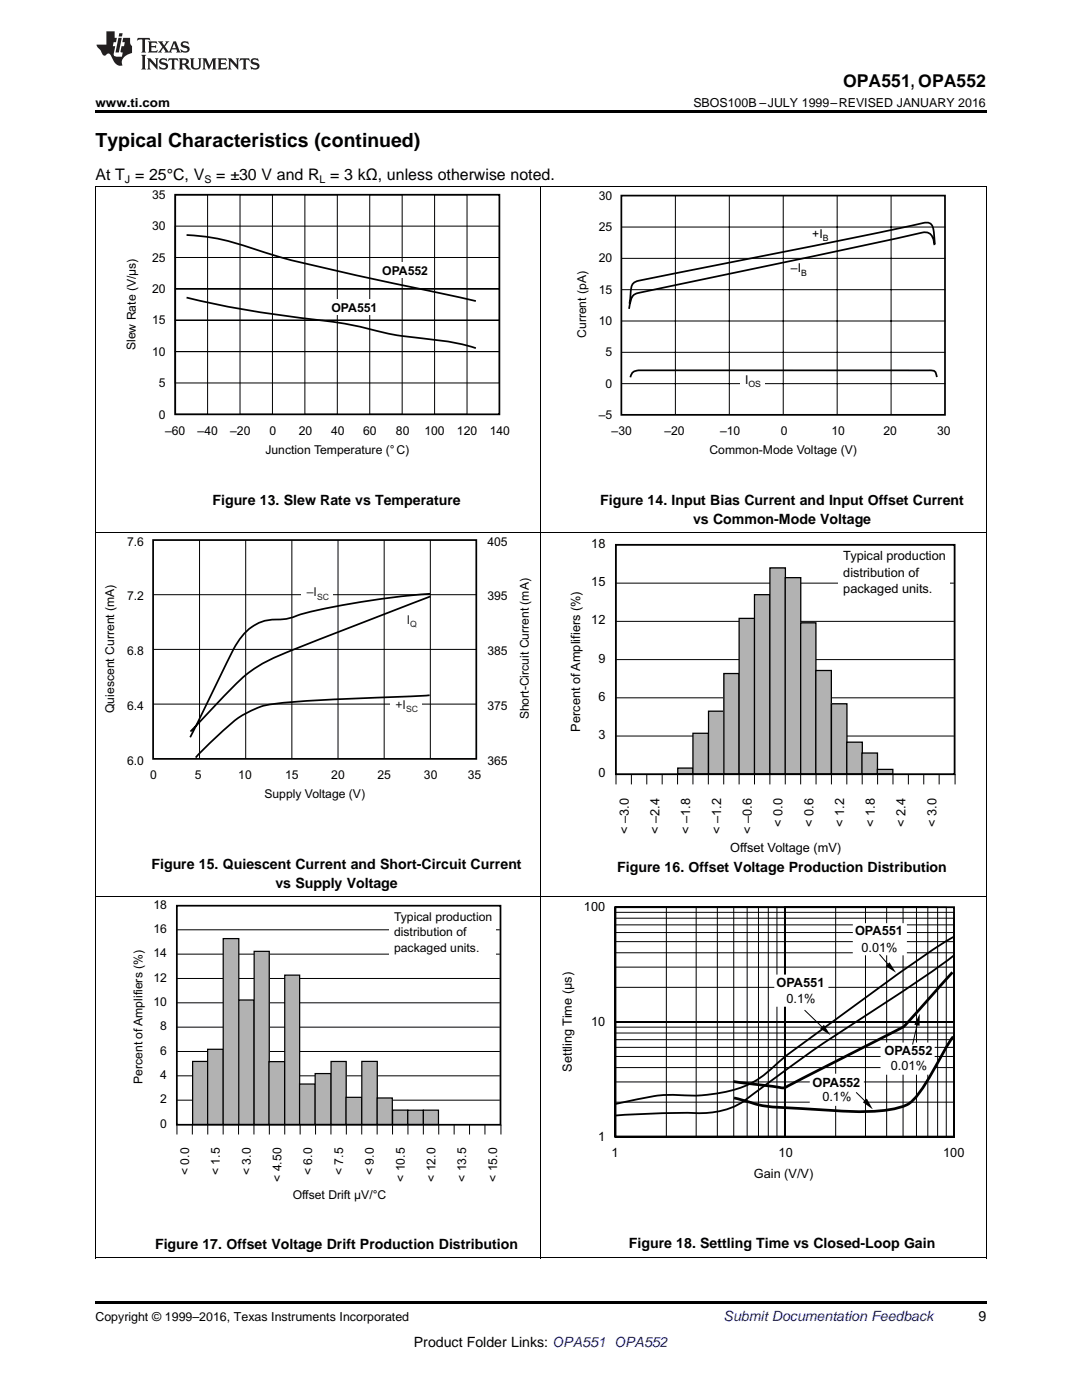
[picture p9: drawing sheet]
<svg xmlns="http://www.w3.org/2000/svg" width="216mm" height="279mm" viewBox="0 0 216 279" stroke-linecap="round" stroke-linejoin="round" font-family="sans-serif">
<path d="M19 259.7h177.8v.5h-177.8z" fill="#000"/>
<path d="M19.1 178.9v72.2M107.9 178.9v72.2M196.8 178.9v72.2M35.3 185.6h64.4M35.3 190.4h64.4M35.3 195.3h64.4M35.3 200.1h64.4M35.3 205h64.4M35.3 209.8h64.4M35.3 214.7h64.4M35.3 219.6h64.4M19 251.1h177.8" fill="none" stroke="#000" stroke-width=".2"/>
<path d="M38.4 211.8h3v12.6h-3z" fill="#b2b2b2"/>
<path d="M38.4 211.8h3v12.6h-3z" fill="none" stroke="#000" stroke-width=".24"/>
<path d="M41.4 209.4h3.1v15h-3.1z" fill="#b2b2b2"/>
<path d="M41.4 209.4h3.1v15h-3.1z" fill="none" stroke="#000" stroke-width=".24"/>
<path d="M44.5 187.3h3.2v37.1h-3.2z" fill="#b2b2b2"/>
<path d="M44.5 187.3h3.2v37.1h-3.2z" fill="none" stroke="#000" stroke-width=".24"/>
<path d="M47.6 199.6h3.1v24.8h-3.1z" fill="#b2b2b2"/>
<path d="M47.6 199.6h3.1v24.8h-3.1z" fill="none" stroke="#000" stroke-width=".24"/>
<path d="M50.7 189.9h3v34.5h-3z" fill="#b2b2b2"/>
<path d="M50.7 189.9h3v34.5h-3z" fill="none" stroke="#000" stroke-width=".24"/>
<path d="M53.7 211.9h3.1v12.5h-3.1z" fill="#b2b2b2"/>
<path d="M53.7 211.9h3.1v12.5h-3.1z" fill="none" stroke="#000" stroke-width=".24"/>
<path d="M56.8 194.6h3v29.8h-3z" fill="#b2b2b2"/>
<path d="M56.8 194.6h3v29.8h-3z" fill="none" stroke="#000" stroke-width=".24"/>
<path d="M59.8 216.3h3.1v8.1h-3.1z" fill="#b2b2b2"/>
<path d="M59.8 216.3h3.1v8.1h-3.1z" fill="none" stroke="#000" stroke-width=".24"/>
<path d="M62.9 214.3h3.2v10.1h-3.2z" fill="#b2b2b2"/>
<path d="M62.9 214.3h3.2v10.1h-3.2z" fill="none" stroke="#000" stroke-width=".24"/>
<path d="M66.1 211.8h3v12.6h-3z" fill="#b2b2b2"/>
<path d="M66.1 211.8h3v12.6h-3z" fill="none" stroke="#000" stroke-width=".24"/>
<path d="M69.1 219h3.1v5.4h-3.1z" fill="#b2b2b2"/>
<path d="M69.1 219h3.1v5.4h-3.1z" fill="none" stroke="#000" stroke-width=".24"/>
<path d="M72.2 211.8h3.1v12.6h-3.1z" fill="#b2b2b2"/>
<path d="M72.2 211.8h3.1v12.6h-3.1z" fill="none" stroke="#000" stroke-width=".24"/>
<path d="M75.3 219.1h3v5.3h-3z" fill="#b2b2b2"/>
<path d="M75.3 219.1h3v5.3h-3z" fill="none" stroke="#000" stroke-width=".24"/>
<path d="M78.3 221.5h3.1v2.9h-3.1z" fill="#b2b2b2"/>
<path d="M78.3 221.5h3.1v2.9h-3.1z" fill="none" stroke="#000" stroke-width=".24"/>
<path d="M81.4 221.6h3.1v2.8h-3.1z" fill="#b2b2b2"/>
<path d="M81.4 221.6h3.1v2.8h-3.1z" fill="none" stroke="#000" stroke-width=".24"/>
<path d="M84.5 221.6h3v2.8h-3z" fill="#b2b2b2"/>
<path d="M84.5 221.6h3v2.8h-3z" fill="none" stroke="#000" stroke-width=".24"/>
<g fill="none" stroke="#000" stroke-width=".2">
<path d="M35.3 224.4v2M38.4 224.4v2M41.5 224.4v2M44.5 224.4v2M47.6 224.4v2M50.7 224.4v2M53.7 224.4v2M56.8 224.4v2M59.9 224.4v2M63 224.4v2M66 224.4v2M69.1 224.4v2"/>
<path d="M72.2 224.4v2M75.3 224.4v2M78.3 224.4v2M81.4 224.4v2M84.5 224.4v2M87.5 224.4v2M90.6 224.4v2M93.7 224.4v2M96.8 224.4v2M100 224.4v2"/>
</g>
<path d="M35.3 180.8h64.6v43.7h-64.6z" fill="none" stroke="#000" stroke-width=".35"/>
<path d="M77.8 181.6h21.1v10.3h-21.1z" fill="#fff"/>
<path d="M122.8 181.1h67.6v45.7h-67.6z" fill="none" stroke="#000" stroke-width=".36"/>
<g fill="none" stroke="#000" stroke-width=".2">
<path d="M122.8 182.1h67.6v21.8h-67.6zM122.8 183.2h67.6v20.7h-67.6zM122.8 184.6h67.6v19.3h-67.6zM122.8 186.1h67.6v17.8h-67.6zM122.8 187.9h67.6v16h-67.6zM122.8 190.1h67.6v13.8h-67.6zM122.8 193h67.6v10.9h-67.6zM122.8 197h67.6v6.9h-67.6zM122.8 181.1h32.2v45.7h-32.2zM122.8 181.1h30.5v45.7h-30.5zM122.8 181.1h28.5v45.7h-28.5zM122.8 181.1h26.3v45.7h-26.3z"/>
<path d="M122.8 181.1h23.6v45.7h-23.6zM122.8 181.1h20.3v45.7h-20.3zM122.8 181.1h16.1v45.7h-16.1zM122.8 181.1h10.2v45.7h-10.2zM156.6 181.1h32.2v45.7h-32.2zM156.6 181.1h30.5v45.7h-30.5zM156.6 181.1h28.5v45.7h-28.5zM156.6 181.1h26.3v45.7h-26.3zM156.6 181.1h23.6v45.7h-23.6zM156.6 181.1h20.3v45.7h-20.3zM156.6 181.1h16.1v45.7h-16.1zM156.6 181.1h10.1v45.7h-10.1z"/>
<path d="M122.8 205h67.6v21.9h-67.6zM122.8 206.2h67.6v20.7h-67.6zM122.8 207.5h67.6v19.4h-67.6zM122.8 209h67.6v17.9h-67.6zM122.8 210.8h67.6v16.1h-67.6zM122.8 213.1h67.6v13.8h-67.6zM122.8 215.9h67.6v11h-67.6zM122.8 220h67.6v6.9h-67.6z"/>
</g>
<path d="M122.8 181.1h33.8v45.7h-33.8zM122.8 203.9h67.6v23h-67.6z" fill="none" stroke="#000" stroke-width=".29"/>
<g fill="#fff">
<path d="M154.5 194.5h10.8v6.4h-10.8z"/>
<path d="M175.7 208.1h10.8v6.4h-10.8z"/>
<path d="M161.6 214.3h10.8v6.4h-10.8z"/>
</g>
<path d="M190.4 190.7a464.8 464.8 0 0 1-25 16.8l-3.4 2.3-10.8 7.9a18.4 18.4 0 0 1-7.2 4 25.6 25.6 0 0 1-7.4 .4l-6.2 .1-7.6 .4M190.4 186.9a253.5 253.5 0 0 0-20.6 14.3l-7.5 5.5a70.1 70.1 0 0 0-9.5 7.6 19.3 19.3 0 0 1-10.6 4 47.4 47.4 0 0 1-8.7 .2 68.6 68.6 0 0 0-10.7 1.8" fill="none" stroke="#000" stroke-width=".36"/>
<path d="M190.1 194l-4.3 4.8a55.4 55.4 0 0 1-5.9 6.3l-22.7 11.7a1.87 1.87 0 0 1-2 .2l-8.8-1.2M190.2 206.9l-1.6 2.5a63 63 0 0 1-6.1 9.9 6 6 0 0 1-3.7 1.9 50.3 50.3 0 0 1-14.2 .3l-5.5-.3a30.4 30.4 0 0 1-9.1-1.1l-3.5-1" fill="none" stroke="#000" stroke-width=".55"/>
<path d="M164.4 204.5l1.3 2.1-2-1.3zM183.5 202.3v2.4l-1.1-.2zM172.2 220l.8-.7 1.2 2.1z" fill="#000"/>
<path d="M160.5 201.6l4.2 4M170.8 218l2.4 2.3M183.2 203.7l-1.1 4.8" fill="none" stroke="#000" stroke-width=".2"/>
<path d="M170.2 184.2h10.8v6.5h-10.8z" fill="#fff"/>
<path d="M177.5 192l1.3 2.1-2.1-1.3z" fill="#000"/>
<path d="M19.1 106.3v72.6M107.9 106.3v72.6M122.9 116.4h67.4M196.8 106.3v72.6M122.9 124h67.4M122.9 131.6h67.4M122.9 139.3h67.4M122.9 146.9h67.4M19 178.8h177.8M175.5 190.4l2.2 2.7" fill="none" stroke="#000" stroke-width=".2"/>
<path d="M135.2 153.3h3.1v1.2h-3.1z" fill="#b2b2b2"/>
<path d="M135.2 153.3h3.1v1.2h-3.1z" fill="none" stroke="#000" stroke-width=".25"/>
<path d="M138.3 146.3h3.1v8.2h-3.1z" fill="#b2b2b2"/>
<path d="M138.3 146.3h3.1v8.2h-3.1z" fill="none" stroke="#000" stroke-width=".25"/>
<path d="M141.4 141.9h3.1v12.6h-3.1z" fill="#b2b2b2"/>
<path d="M141.4 141.9h3.1v12.6h-3.1z" fill="none" stroke="#000" stroke-width=".25"/>
<path d="M144.4 134.4h3.1v20.1h-3.1z" fill="#b2b2b2"/>
<path d="M144.4 134.4h3.1v20.1h-3.1z" fill="none" stroke="#000" stroke-width=".25"/>
<path d="M147.5 123.4h3.1v31.1h-3.1z" fill="#b2b2b2"/>
<path d="M147.5 123.4h3.1v31.1h-3.1z" fill="none" stroke="#000" stroke-width=".25"/>
<path d="M150.5 118.7h3.1v35.8h-3.1z" fill="#b2b2b2"/>
<path d="M150.5 118.7h3.1v35.8h-3.1z" fill="none" stroke="#000" stroke-width=".25"/>
<path d="M153.6 113.3h3.1v41.2h-3.1z" fill="#b2b2b2"/>
<path d="M153.6 113.3h3.1v41.2h-3.1z" fill="none" stroke="#000" stroke-width=".25"/>
<path d="M156.7 115.3h3.1v39.2h-3.1z" fill="#b2b2b2"/>
<path d="M156.7 115.3h3.1v39.2h-3.1z" fill="none" stroke="#000" stroke-width=".25"/>
<path d="M159.8 124.3h3v30.2h-3z" fill="#b2b2b2"/>
<path d="M159.8 124.3h3v30.2h-3z" fill="none" stroke="#000" stroke-width=".25"/>
<path d="M162.8 133.8h3.1v20.7h-3.1z" fill="#b2b2b2"/>
<path d="M162.8 133.8h3.1v20.7h-3.1z" fill="none" stroke="#000" stroke-width=".25"/>
<path d="M165.9 140.5h3.1v14h-3.1z" fill="#b2b2b2"/>
<path d="M165.9 140.5h3.1v14h-3.1z" fill="none" stroke="#000" stroke-width=".25"/>
<path d="M169 148.1h3.1v6.4h-3.1z" fill="#b2b2b2"/>
<path d="M169 148.1h3.1v6.4h-3.1z" fill="none" stroke="#000" stroke-width=".25"/>
<path d="M172 150.3h3.1v4.2h-3.1z" fill="#b2b2b2"/>
<path d="M172 150.3h3.1v4.2h-3.1z" fill="none" stroke="#000" stroke-width=".25"/>
<path d="M175.1 153.5h3.1v1h-3.1z" fill="#b2b2b2"/>
<path d="M175.1 153.5h3.1v1h-3.1z" fill="none" stroke="#000" stroke-width=".25"/>
<g fill="none" stroke="#000" stroke-width=".2">
<path d="M122.9 154.5v2M126 154.5v2M129.1 154.5v2M132.1 154.5v2M135.2 154.5v2M138.3 154.5v2M141.3 154.5v2M144.4 154.5v2M147.5 154.5v2M150.6 154.5v2M153.6 154.5v2M156.7 154.5v2"/>
<path d="M159.8 154.5v2M162.8 154.5v2M165.9 154.5v2M169 154.5v2M172 154.5v2M175.1 154.5v2M178.2 154.5v2M181.3 154.5v2M184.3 154.5v2M187.4 154.5v2M190.6 154.5v2"/>
</g>
<path d="M122.9 108.7h67.6v45.8h-67.6z" fill="none" stroke="#000" stroke-width=".36"/>
<path d="M167.4 109.7h22.1v10.7h-22.1z" fill="#fff"/>
<path d="M30.6 107.8h64.4v43.7h-64.4zM85.8 118.5a144 144 0 0 0-26.4 4.3 10.6 10.6 0 0 1-5.2 .9 9.2 9.2 0 0 0-7.2 5.1l-9 18.3M85.8 119l-7.1 2.8a512.9 512.9 0 0 0-25.2 10 26.6 26.6 0 0 0-8.2 6.6l-7.3 7.6M85.7 138.7l-13.8 .7a179.3 179.3 0 0 0-18.9 1.3 20.1 20.1 0 0 0-9.3 5.9l-4.7 4.6" fill="none" stroke="#000" stroke-width=".35"/>
<path d="M30.6 118.7h64.5M39.8 107.8v43.7M49 107.8v43.7M58.2 107.8v43.7M67.4 107.8v43.7M76.7 107.8v43.7M85.9 107.8v43.7M30.6 129.6h64.5M30.6 140.5h64.5" fill="none" stroke="#000" stroke-width=".2"/>
<g fill="#fff">
<path d="M80.1 122h4.2v3.5h-4.2z"/>
<path d="M77.8 139.8h6.4v3.4h-6.4z"/>
<path d="M60.1 117.3h6.4v2.5h-6.4z"/>
</g>
<g fill="none" stroke="#000" stroke-width=".2">
<path d="M19.1 37.3v69M35 38.9h6.4v43.8h-6.4zM47.9 38.9h6.5v43.8h-6.5zM60.8 38.9h6.5v43.8h-6.5zM73.8 38.9h6.4v43.8h-6.4zM86.7 38.9h6.5v43.8h-6.5zM107.9 37.3v69M196.8 37.3v69M35 57.6h64.6v6.3h-64.6zM35 51.4h64.6v6.2h-64.6zM35 45.1h64.6v6.3h-64.6zM35 70.2h64.6v6.2h-64.6z"/>
<path d="M35 63.9h64.6v6.3h-64.6zM19 106.2h177.8"/>
</g>
<path d="M35 38.9h64.6v43.8h-64.6zM37.2 46.9a50.2 50.2 0 0 1 15.5 3.4 311.7 311.7 0 0 0 23.8 5.8l18.5 4M37.2 59.4a216.1 216.1 0 0 0 29.5 4.9l5.7 1a64.4 64.4 0 0 0 13.9 2.5l5 .7 3.7 1" fill="none" stroke="#000" stroke-width=".35"/>
<g fill="#fff">
<path d="M65.3 59.8h9.9v3h-9.9z"/>
<path d="M75.4 52.5h10v3h-10z"/>
</g>
<path d="M124 39h64.6v43.8h-64.6zM186.5 48.9l-.1-.7a1.84 1.84 0 0 0-2.4-1.8l-56 11.9a2.24 2.24 0 0 0-2.3 2.4l-.2 .9M186.5 48.7l-.1-1.8a2.66 2.66 0 0 0-1-2.4h-1.2l-16.8 3.6-38.4 7.6a5.8 5.8 0 0 0-2.6 .8 3.4 3.4 0 0 0-.6 2.2l-.2 1.9M186.9 75.3a1.21 1.21 0 0 0-1.6-1.4h-57.9a1.55 1.55 0 0 0-1.6 1.4" fill="none" stroke="#000" stroke-width=".35"/>
<path d="M134.8 39v43.8M145.5 39v43.8M156.3 39v43.8M167 39v43.8M177.8 39v43.8M124.1 45.3h64.5M124.1 51.6h64.5M124.1 57.8h64.5M124.1 64.1h64.5M124.1 70.3h64.5M124.1 76.6h64.5" fill="none" stroke="#000" stroke-width=".2"/>
<path d="M147.8 74.4h4.9v3.3h-4.9z" fill="#fff"/>
<path d="M19 37.2h177.8" fill="none" stroke="#000" stroke-width=".2"/>
<path d="M19 22h177.8v.5h-177.8z" fill="#000"/>
<g fill="#231f20">
<path d="M27.5 7.6l-.1 .5 .4-.2h.6v.1v2.1l-.2 .4h1l-.3-.4v-2.1l.1-.1h.5l.5 .2-.2-.5zM29.5 8.3l.2 .3v1.5l-.2 .4h1.8l.2-.6a1.04 1.04 0 0 1-1.3 .2v-.7h.6l.3 .2v-.6l-.3 .2h-.6v-.6l.8-.1 .4 .3-.2-.5zM31.5 8.3l.9 1.1-.9 1.1h.8l-.2-.2 .5-.7 .4 .7-.2 .2h1.5l-.1-.2 .1-.4h.9l.1 .4-.2 .2h1l-.3-.3-.7-1.9h-.5l-.9 2-.8-1 .9-1h-.8l.1 .3-.3 .5-.4-.6 .2-.2zM34.7 8.6l.4 1h-.7zM36.3 8.4a.63 .63 0 0 0-.2 .7 .63 .63 0 0 0 .6 .4l.6 .2 .1 .2a.75 .75 0 0 1-.7 .4 .75 .75 0 0 1-.6-.5l.1 .7 .1-.1a1.11 1.11 0 0 0 1.5-.6 1.13 1.13 0 0 0-1.2-.8l-.1-.4a1.04 1.04 0 0 1 1.2 .2l-.2-.5-.1 .1-.5-.2zM28.2 10.9l.2 .4v2.2l-.2 .4h1l-.3-.4v-2.2l.3-.4zM29.3 11.6l.3 .4v1.5l-.3 .4h.8l-.2-.4v-1.3l1.5 1.7v-1.9l.2-.4h-.7l.2 .4v.9l-1.1-1.3zM32 11.8a.62 .62 0 0 0-.2 .7 .62 .62 0 0 0 .6 .4l.6 .1 .1 .3a.76 .76 0 0 1-.7 .3 .76 .76 0 0 1-.6-.4l.1 .7 .1-.1a1.11 1.11 0 0 0 1.5-.6 1.13 1.13 0 0 0-1.2-.8l-.1-.4a1.04 1.04 0 0 1 1.2 .2l-.2-.6-.1 .1-.5-.1zM33.7 11.6l-.2 .6a.61 .61 0 0 1 .8-.3v1.6l-.2 .4h.9l-.2-.4v-1.6a.63 .63 0 0 1 .8 .3l-.2-.6zM35.6 11.6l.3 .4v1.5l-.3 .4h1l-.2-.2v-.8l.5 .2a.76 .76 0 0 0 1.2 .7l-1-1a.58 .58 0 0 0 .6-.5 .58 .58 0 0 0-.5-.6zM36.4 11.9h.1a.45 .45 0 0 1 .5 .1 .45 .45 0 0 1 .1 .5l-.7 .2zM37.9 11.6l.2 .2a2.17 2.17 0 0 0 .3 1.9 .99 .99 0 0 0 1.6-.6v-1.1l.2-.4h-.7l.2 .2a1.92 1.92 0 0 1-.2 1.8 .6 .6 0 0 1-.9-.5v-1.1l.2-.4zM40.4 11.6l.2 .4v1.5l-.2 .4h.7l-.2-.4v-1.4l.8 1.8 .8-1.8v1.4l-.2 .4h.9l-.2-.4v-1.5l.2-.4h-.8l-.6 1.5-.6-1.5zM43.4 11.6l.2 .4v1.5l-.2 .4h1.8l.2-.6a1.04 1.04 0 0 1-1.3 .1v-.6h.5l.4 .2v-.6l-.4 .2h-.5v-.7h.8l.3 .3-.1-.6zM45.5 11.6l.2 .4v1.5l-.2 .4h.7l-.2-.4v-1.3l1.5 1.7v-1.9l.2-.4h-.7l.2 .4v.9l-1.1-1.3zM47.9 11.6l-.1 .6a.61 .61 0 0 1 .8-.3v1.6l-.3 .4h1l-.3-.4 .1-1.6a.63 .63 0 0 1 .7 .3l-.1-.6zM50.2 11.8a.62 .62 0 0 0-.2 .7 .62 .62 0 0 0 .6 .4l.6 .1 .2 .3a.76 .76 0 0 1-.8 .3 .76 .76 0 0 1-.6-.4l.1 .7 .2-.1a1.11 1.11 0 0 0 1.5-.6 1.13 1.13 0 0 0-1.3-.8l-.1-.4a1.04 1.04 0 0 1 1.2 .2l-.1-.6-.2 .1-.5-.1z"/>
<path d="M21.2 6.3v2.6h-1.9l.1 .4 .7 .9a.91 .91 0 0 0 1 .8 .56 .56 0 0 1 .5-.3 .56 .56 0 0 1 .5 .3l.4 .8a1.53 1.53 0 0 0 1.9 1.2 1.54 1.54 0 0 1 1-2.1l.9-.3v-1.4a1.52 1.52 0 0 1-.3-1.6h-1.4l-.2 .8h.5l-.2 .8h-.4l-.2 1v.2l.4 .1-.2 .8a1.93 1.93 0 0 1-1.6-.3l.3-1.8h-.5l.2-.8h.4l.2-.8h-.4v-1.3zM23.6 7.6l-.6 2.9h.7l.6-2.9zM23.8 6.6l-.1 .7h.6l.2-.7z"/>
</g>
<text font-size="3.9" x="19" y="29.3">Typical Characteristics (continued)</text>
<text font-size="3.5" x="168.2" y="17.3">OPA551, OPA552</text>
<g font-size="3.2">
<text x="19" y="36">At T = 25°C, V</text>
<text x="43.1" y="36">= ±30 V and R = 3 kΩ, unless otherwise noted.</text>
</g>
<g font-size="2.8">
<text x="42.4" y="100.8">Figure 13. Slew Rate vs Temperature</text>
<text x="119.8" y="100.8">Figure 14. Input Bias Current and Input Offset Current</text>
<text x="138.3" y="104.5">vs Common-Mode Voltage</text>
<text x="30.2" y="173.4">Figure 15. Quiescent Current and Short-Circuit Current</text>
<text x="55" y="177.1">vs Supply Voltage</text>
<text x="123.2" y="174.1">Figure 16. Offset Voltage Production Distribution</text>
<text x="30.9" y="249.3">Figure 17. Offset Voltage Drift Production Distribution</text>
<text x="125.5" y="249.1">Figure 18. Settling Time vs Closed-Loop Gain</text>
<text x="195.3" y="263.6">9</text>
<text x="82.6" y="268.9">Product Folder Links: OPA551 OPA552</text>
</g>
<text font-size="2.8" fill="#0000c8" x="144.4" y="263.6">Submit Documentation Feedback</text>
<g font-size="2.5">
<text x="19" y="21.4">www.ti.com</text>
<text x="138.4" y="21.4">SBOS100B –JULY 1999–REVISED JANUARY 2016</text>
<text x="118" y="109.4">18</text>
<text x="168.3" y="111.8">Typical production</text>
<text x="118" y="117">15</text>
<text x="168.3" y="115.1">distribution of</text>
<text x="168.3" y="118.4">packaged units.</text>
<text x="118" y="124.6">12</text>
<text x="119.4" y="132.2">9</text>
<text x="119.4" y="139.9">6</text>
<text x="115.7" y="146" transform="rotate(-90 115.7 146)">Percent of Amplifiers (%)</text>
<text x="119.4" y="147.5">3</text>
<text x="119.4" y="155.1">0</text>
<text x="125.5" y="166.4" transform="rotate(-90 125.5 166.4)">&lt; –3.0</text>
<text x="131.6" y="166.4" transform="rotate(-90 131.6 166.4)">&lt; –2.4</text>
<text x="137.7" y="166.4" transform="rotate(-90 137.7 166.4)">&lt; –1.8</text>
<text x="143.9" y="166.4" transform="rotate(-90 143.9 166.4)">&lt; –1.2</text>
<text x="150" y="166.4" transform="rotate(-90 150 166.4)">&lt; –0.6</text>
<text x="156.2" y="165" transform="rotate(-90 156.2 165)">&lt; 0.0</text>
<text x="162.3" y="165" transform="rotate(-90 162.3 165)">&lt; 0.6</text>
<text x="168.4" y="165" transform="rotate(-90 168.4 165)">&lt; 1.2</text>
<text x="174.6" y="165" transform="rotate(-90 174.6 165)">&lt; 1.8</text>
<text x="180.7" y="165" transform="rotate(-90 180.7 165)">&lt; 2.4</text>
<text x="186.9" y="165" transform="rotate(-90 186.9 165)">&lt; 3.0</text>
<text x="145.7" y="170">Offset Voltage (mV)</text>
<text x="116.5" y="181.9">100</text>
<text x="170.6" y="186.6">OPA551</text>
<text x="171.9" y="189.9">0.01%</text>
<text x="154.9" y="196.9">OPA551</text>
<text x="156.9" y="200.2">0.1%</text>
<text x="117.9" y="204.8">10</text>
<text x="114.1" y="213.8" transform="rotate(-90 114.1 213.8)">Settling Time (µs)</text>
<text x="176.5" y="210.6">OPA552</text>
<text x="177.8" y="213.5">0.01%</text>
<text x="162.1" y="216.9">OPA552</text>
<text x="164.1" y="219.8">0.1%</text>
<text x="119.3" y="227.7">1</text>
<text x="122" y="230.9">1</text>
<text x="155.4" y="230.9">10</text>
<text x="188.2" y="230.9">100</text>
<text x="150.4" y="235">Gain (V/V)</text>
<text x="19" y="263.6">Copyright © 1999–2016, Texas Instruments Incorporated</text>
</g>
<g font-size="2.4">
<text x="30.3" y="39.7">35</text>
<text x="119.5" y="39.9">30</text>
<text x="30.3" y="46">30</text>
<text x="119.5" y="46.1">25</text>
<text x="162.1" y="47.4">+I</text>
<text x="30.3" y="52.2">25</text>
<text x="119.5" y="52.4">20</text>
<text x="30.3" y="58.5">20</text>
<text x="76.3" y="55">OPA552</text>
<text x="119.5" y="58.6">15</text>
<text x="157.8" y="54.3">–I</text>
<text x="30.3" y="64.7">15</text>
<text x="66.1" y="62.3">OPA551</text>
<text x="119.5" y="64.9">10</text>
<text x="27.1" y="69.9" transform="rotate(-90 27.1 69.9)">Slew Rate (V/µs)</text>
<text x="30.3" y="71">10</text>
<text x="117" y="67.5" transform="rotate(-90 117 67.5)">Current (pA)</text>
<text x="120.8" y="71.1">5</text>
<text x="31.7" y="77.3">5</text>
<text x="120.8" y="77.4">0</text>
<text x="148.7" y="76.5">I</text>
<text x="31.7" y="83.5">0</text>
<text x="119.5" y="83.6">–5</text>
<text x="32.9" y="86.9">–60</text>
<text x="39.4" y="86.9">–40</text>
<text x="45.9" y="86.9">–20</text>
<text x="53.8" y="86.9">0</text>
<text x="59.6" y="86.9">20</text>
<text x="66.1" y="86.9">40</text>
<text x="72.5" y="86.9">60</text>
<text x="79" y="86.9">80</text>
<text x="84.7" y="86.9">100</text>
<text x="91.2" y="86.9">120</text>
<text x="97.7" y="86.9">140</text>
<text x="122" y="86.9">–30</text>
<text x="132.6" y="86.9">–20</text>
<text x="143.7" y="86.9">–10</text>
<text x="155.8" y="86.9">0</text>
<text x="165.9" y="86.9">10</text>
<text x="176.3" y="86.9">20</text>
<text x="187" y="86.9">30</text>
<text x="53" y="90.7">Junction Temperature (°C)</text>
<text x="141.6" y="90.7">Common-Mode Voltage (V)</text>
<text x="25.4" y="108.9">7.6</text>
<text x="97.3" y="108.9">405</text>
<text x="25.4" y="119.8">7.2</text>
<text x="97.3" y="119.8">395</text>
<text x="25.4" y="130.7">6.8</text>
<text x="97.3" y="130.7">385</text>
<text x="22.8" y="142.3" transform="rotate(-90 22.8 142.3)">Quiescent Current (mA)</text>
<text x="25.4" y="141.7">6.4</text>
<text x="97.3" y="141.7">375</text>
<text x="105.5" y="143.6" transform="rotate(-90 105.5 143.6)">Short-Circuit Current (mA)</text>
<text x="25.4" y="152.6">6.0</text>
<text x="30" y="155.5">0</text>
<text x="38.9" y="155.5">5</text>
<text x="47.5" y="155.5">10</text>
<text x="56.9" y="155.5">15</text>
<text x="66.1" y="155.5">20</text>
<text x="75.3" y="155.5">25</text>
<text x="84.6" y="155.5">30</text>
<text x="93.4" y="155.5">35</text>
<text x="97.3" y="152.6">365</text>
<text x="52.8" y="159.3">Supply Voltage (V)</text>
<text x="30.6" y="181.3">18</text>
<text x="78.6" y="183.7">Typical production</text>
<text x="30.6" y="186.2">16</text>
<text x="30.6" y="191.1">14</text>
<text x="78.6" y="186.8">distribution of</text>
<text x="78.6" y="190">packaged units.</text>
<text x="30.6" y="195.9">12</text>
<text x="30.6" y="200.8">10</text>
<text x="32" y="205.6">8</text>
<text x="32" y="210.5">6</text>
<text x="32" y="215.3">4</text>
<text x="28.4" y="216.3" transform="rotate(-90 28.4 216.3)">Percent of Amplifiers (%)</text>
<text x="32" y="220.2">2</text>
<text x="32" y="225.1">0</text>
<text x="37.7" y="234.5" transform="rotate(-90 37.7 234.5)">&lt; 0.0</text>
<text x="43.9" y="234.5" transform="rotate(-90 43.9 234.5)">&lt; 1.5</text>
<text x="50" y="234.5" transform="rotate(-90 50 234.5)">&lt; 3.0</text>
<text x="56.2" y="235.9" transform="rotate(-90 56.2 235.9)">&lt; 4.50</text>
<text x="58.4" y="239.3">Offset Drift µV/°C</text>
<text x="62.3" y="234.5" transform="rotate(-90 62.3 234.5)">&lt; 6.0</text>
<text x="68.5" y="234.5" transform="rotate(-90 68.5 234.5)">&lt; 7.5</text>
<text x="74.6" y="234.5" transform="rotate(-90 74.6 234.5)">&lt; 9.0</text>
<text x="80.8" y="235.9" transform="rotate(-90 80.8 235.9)">&lt; 10.5</text>
<text x="86.9" y="235.9" transform="rotate(-90 86.9 235.9)">&lt; 12.0</text>
<text x="93" y="235.9" transform="rotate(-90 93 235.9)">&lt; 13.5</text>
<text x="99.2" y="235.9" transform="rotate(-90 99.2 235.9)">&lt; 15.0</text>
</g>
<g font-size="2.4" fill="#231f20">
<text x="61.2" y="119">–I</text>
<text x="81.2" y="124.5">I</text>
<text x="78.9" y="141.4">+I</text>
</g>
<g font-size="2.1">
<text x="24.9" y="36.6">J</text>
<text x="40.8" y="36.6">S</text>
<text x="63.8" y="36.6">L</text>
</g>
<g font-size="1.7">
<text x="164.2" y="48.1">B</text>
<text x="159.9" y="55">B</text>
<text x="149.3" y="77.2">OS</text>
</g>
<g font-size="1.7" fill="#231f20">
<text x="63.3" y="119.6">SC</text>
<text x="81.9" y="125.2">Q</text>
<text x="81" y="142.1">SC</text>
</g>
</svg>
